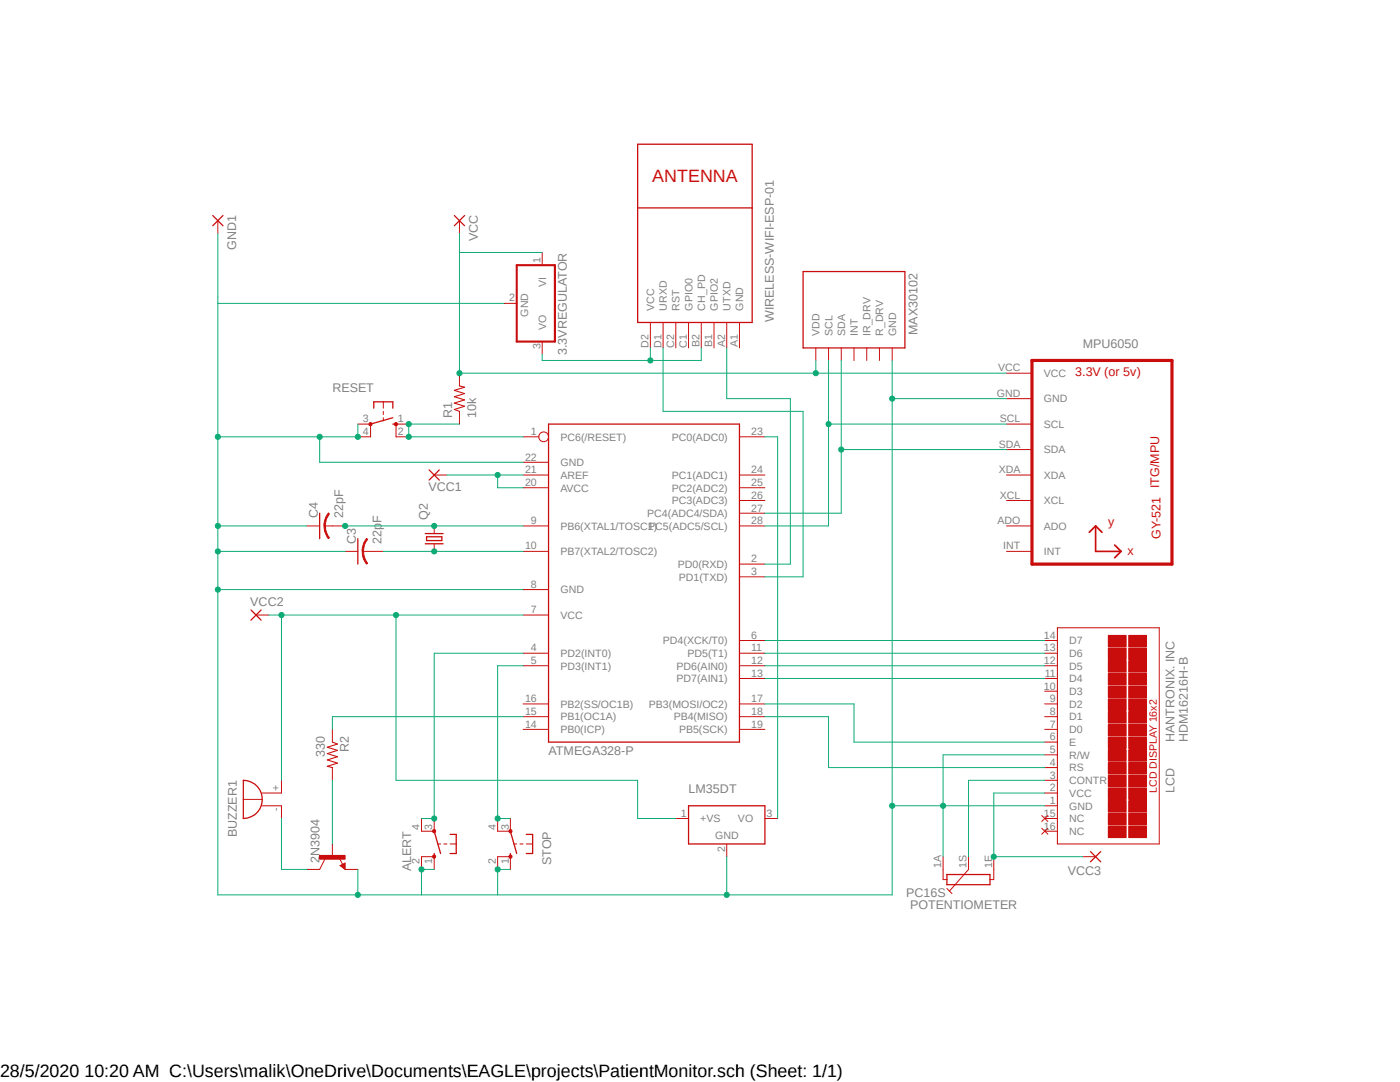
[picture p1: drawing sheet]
<svg xmlns="http://www.w3.org/2000/svg" width="279mm" height="216mm" viewBox="0 0 279 216" stroke-linecap="round" stroke-linejoin="round" font-family="sans-serif">
<path d="M41.5 28.7l196.4 153.5M237.9 28.7l-196.4 153.5" fill="none" stroke="#fff" stroke-width=".2"/>
<path d="M90.7 43l2 2M92.7 43l-2 2" fill="none" stroke="#c90d0c" stroke-width=".25"/>
<path d="M91.7 44v2.6" fill="none" stroke="#c90d0c" stroke-width=".2"/>
<path d="M211 125.3v43.1" fill="none" stroke="#c90d0c" stroke-width=".21"/>
<path d="M225.3 164.8h3.5v2.3h-3.5z" fill-rule="evenodd" fill="#c90d0c"/>
<path d="M225.3 164.8h3.5v2.3h-3.5z" fill="none" stroke="#c90d0c" stroke-width=".2"/>
<path d="M221.2 164.8h3.5v2.3h-3.5z" fill-rule="evenodd" fill="#c90d0c"/>
<path d="M221.2 164.8h3.5v2.3h-3.5z" fill="none" stroke="#c90d0c" stroke-width=".2"/>
<path d="M225.3 162.3h3.5v2.3h-3.5z" fill-rule="evenodd" fill="#c90d0c"/>
<path d="M225.3 162.3h3.5v2.3h-3.5z" fill="none" stroke="#c90d0c" stroke-width=".2"/>
<path d="M221.2 162.3h3.5v2.3h-3.5z" fill-rule="evenodd" fill="#c90d0c"/>
<path d="M221.2 162.3h3.5v2.3h-3.5z" fill="none" stroke="#c90d0c" stroke-width=".2"/>
<path d="M225.3 159.8h3.5v2.3h-3.5z" fill-rule="evenodd" fill="#c90d0c"/>
<path d="M225.3 159.8h3.5v2.3h-3.5z" fill="none" stroke="#c90d0c" stroke-width=".2"/>
<path d="M221.2 159.8h3.5v2.3h-3.5z" fill-rule="evenodd" fill="#c90d0c"/>
<path d="M221.2 159.8h3.5v2.3h-3.5z" fill="none" stroke="#c90d0c" stroke-width=".2"/>
<path d="M225.3 157.2h3.5v2.3h-3.5z" fill-rule="evenodd" fill="#c90d0c"/>
<path d="M225.3 157.2h3.5v2.3h-3.5z" fill="none" stroke="#c90d0c" stroke-width=".2"/>
<path d="M221.2 157.2h3.5v2.3h-3.5z" fill-rule="evenodd" fill="#c90d0c"/>
<path d="M221.2 157.2h3.5v2.3h-3.5z" fill="none" stroke="#c90d0c" stroke-width=".2"/>
<path d="M225.3 154.7h3.5v2.3h-3.5z" fill-rule="evenodd" fill="#c90d0c"/>
<path d="M225.3 154.7h3.5v2.3h-3.5z" fill="none" stroke="#c90d0c" stroke-width=".2"/>
<path d="M221.2 154.7h3.5v2.3h-3.5z" fill-rule="evenodd" fill="#c90d0c"/>
<path d="M221.2 154.7h3.5v2.3h-3.5z" fill="none" stroke="#c90d0c" stroke-width=".2"/>
<path d="M225.3 152.1h3.5v2.3h-3.5z" fill-rule="evenodd" fill="#c90d0c"/>
<path d="M225.3 152.1h3.5v2.3h-3.5z" fill="none" stroke="#c90d0c" stroke-width=".2"/>
<path d="M221.2 152.1h3.5v2.3h-3.5z" fill-rule="evenodd" fill="#c90d0c"/>
<path d="M221.2 152.1h3.5v2.3h-3.5z" fill="none" stroke="#c90d0c" stroke-width=".2"/>
<path d="M225.3 149.6h3.5v2.3h-3.5z" fill-rule="evenodd" fill="#c90d0c"/>
<path d="M225.3 149.6h3.5v2.3h-3.5z" fill="none" stroke="#c90d0c" stroke-width=".2"/>
<path d="M221.2 149.6h3.5v2.3h-3.5z" fill-rule="evenodd" fill="#c90d0c"/>
<path d="M221.2 149.6h3.5v2.3h-3.5z" fill="none" stroke="#c90d0c" stroke-width=".2"/>
<path d="M225.3 147.1h3.5v2.3h-3.5z" fill-rule="evenodd" fill="#c90d0c"/>
<path d="M225.3 147.1h3.5v2.3h-3.5z" fill="none" stroke="#c90d0c" stroke-width=".2"/>
<path d="M221.2 147.1h3.5v2.3h-3.5z" fill-rule="evenodd" fill="#c90d0c"/>
<path d="M221.2 147.1h3.5v2.3h-3.5z" fill="none" stroke="#c90d0c" stroke-width=".2"/>
<path d="M225.3 144.5h3.5v2.3h-3.5z" fill-rule="evenodd" fill="#c90d0c"/>
<path d="M225.3 144.5h3.5v2.3h-3.5z" fill="none" stroke="#c90d0c" stroke-width=".2"/>
<path d="M221.2 144.5h3.5v2.3h-3.5z" fill-rule="evenodd" fill="#c90d0c"/>
<path d="M221.2 144.5h3.5v2.3h-3.5z" fill="none" stroke="#c90d0c" stroke-width=".2"/>
<path d="M225.3 142h3.5v2.3h-3.5z" fill-rule="evenodd" fill="#c90d0c"/>
<path d="M225.3 142h3.5v2.3h-3.5z" fill="none" stroke="#c90d0c" stroke-width=".2"/>
<path d="M221.2 142h3.5v2.3h-3.5z" fill-rule="evenodd" fill="#c90d0c"/>
<path d="M221.2 142h3.5v2.3h-3.5z" fill="none" stroke="#c90d0c" stroke-width=".2"/>
<path d="M225.3 139.4h3.5v2.3h-3.5z" fill-rule="evenodd" fill="#c90d0c"/>
<path d="M225.3 139.4h3.5v2.3h-3.5z" fill="none" stroke="#c90d0c" stroke-width=".2"/>
<path d="M221.2 139.4h3.5v2.3h-3.5z" fill-rule="evenodd" fill="#c90d0c"/>
<path d="M221.2 139.4h3.5v2.3h-3.5z" fill="none" stroke="#c90d0c" stroke-width=".2"/>
<path d="M225.3 136.9h3.5v2.3h-3.5z" fill-rule="evenodd" fill="#c90d0c"/>
<path d="M225.3 136.9h3.5v2.3h-3.5z" fill="none" stroke="#c90d0c" stroke-width=".2"/>
<path d="M221.2 136.9h3.5v2.3h-3.5z" fill-rule="evenodd" fill="#c90d0c"/>
<path d="M221.2 136.9h3.5v2.3h-3.5z" fill="none" stroke="#c90d0c" stroke-width=".2"/>
<path d="M225.3 134.4h3.5v2.3h-3.5z" fill-rule="evenodd" fill="#c90d0c"/>
<path d="M225.3 134.4h3.5v2.3h-3.5z" fill="none" stroke="#c90d0c" stroke-width=".2"/>
<path d="M221.2 134.4h3.5v2.3h-3.5z" fill-rule="evenodd" fill="#c90d0c"/>
<path d="M221.2 134.4h3.5v2.3h-3.5z" fill="none" stroke="#c90d0c" stroke-width=".2"/>
<path d="M225.3 131.8h3.5v2.3h-3.5z" fill-rule="evenodd" fill="#c90d0c"/>
<path d="M225.3 131.8h3.5v2.3h-3.5z" fill="none" stroke="#c90d0c" stroke-width=".2"/>
<path d="M221.2 131.8h3.5v2.3h-3.5z" fill-rule="evenodd" fill="#c90d0c"/>
<path d="M221.2 131.8h3.5v2.3h-3.5z" fill="none" stroke="#c90d0c" stroke-width=".2"/>
<path d="M225.3 129.3h3.5v2.3h-3.5z" fill-rule="evenodd" fill="#c90d0c"/>
<path d="M225.3 129.3h3.5v2.3h-3.5z" fill="none" stroke="#c90d0c" stroke-width=".2"/>
<path d="M221.2 129.3h3.5v2.3h-3.5z" fill-rule="evenodd" fill="#c90d0c"/>
<path d="M221.2 129.3h3.5v2.3h-3.5z" fill="none" stroke="#c90d0c" stroke-width=".2"/>
<path d="M225.3 126.8h3.5v2.3h-3.5z" fill-rule="evenodd" fill="#c90d0c"/>
<path d="M225.3 126.8h3.5v2.3h-3.5z" fill="none" stroke="#c90d0c" stroke-width=".2"/>
<path d="M221.2 126.8h3.5v2.3h-3.5z" fill-rule="evenodd" fill="#c90d0c"/>
<g fill="none" stroke="#c90d0c" stroke-width=".2">
<path d="M72.4 110h1.6M208.5 137.9h2.5M208.5 135.4h2.5M208.5 132.8h2.5M208.5 130.3h2.5M208.5 127.8h2.5M211 125.3h20.4v43.1h-20.4M221.2 126.8h3.5v2.3h-3.5zM208.5 158.2h2.5M208.5 155.7h2.5M208.5 153.2h2.5M208.5 150.6h2.5"/>
<path d="M208.5 148.1h2.5M208.5 145.5h2.5M208.5 143h2.5M208.5 140.5h2.5M188.2 170.9v4.6h.8M189 177.3l1 1M193.3 170.9v2.6l-3.8 4.3M198.3 170.9v4.6h-.7M207.9 162.7l1.2 1.2M207.9 165.3l1.2 1.2M208.5 160.8h2.5M208.5 163.3h2.5"/>
<path d="M208.5 165.9h2.5M209.1 162.7l-1.2 1.2M209.1 165.3l-1.2 1.2"/>
</g>
<path d="M71.4 107.5v5.1M189 174.5h8.6v2h-8.6z" fill="none" stroke="#c90d0c" stroke-width=".25"/>
<path d="M73.2 107.4l.2 .2a3.8 3.8 0 0 0-.9 2.4h-.2a4.2 4.2 0 0 1 .9-2.6z" fill-rule="evenodd" fill="#c90d0c"/>
<path d="M73.2 107.4l.2 .2a3.8 3.8 0 0 0-.9 2.4h-.2a4.2 4.2 0 0 1 .9-2.6z" fill="none" stroke="#c90d0c" stroke-width=".2"/>
<path d="M72.3 110h.3a3.9 3.9 0 0 0 .8 2.4l-.2 .2a3.6 3.6 0 0 1-.9-2.6z" fill-rule="evenodd" fill="#c90d0c"/>
<path d="M64.8 104.9h1.5M68.9 110h2.5M72.3 110h.3a3.9 3.9 0 0 0 .8 2.4l-.2 .2a3.6 3.6 0 0 1-.9-2.6zM74 110h2.5" fill="none" stroke="#c90d0c" stroke-width=".2"/>
<path d="M63.8 102.4v5.1" fill="none" stroke="#c90d0c" stroke-width=".25"/>
<path d="M65.5 102.4l.2 .1a3.8 3.8 0 0 0-.8 2.4h-.3a4.2 4.2 0 0 1 .9-2.5z" fill-rule="evenodd" fill="#c90d0c"/>
<path d="M65.5 102.4l.2 .1a3.8 3.8 0 0 0-.8 2.4h-.3a4.2 4.2 0 0 1 .9-2.5z" fill="none" stroke="#c90d0c" stroke-width=".2"/>
<path d="M64.7 104.9h.2a3.9 3.9 0 0 0 .8 2.4l-.2 .2a4.3 4.3 0 0 1-.8-2.6z" fill-rule="evenodd" fill="#c90d0c"/>
<path d="M74 84.6v2.6M76.5 80.2v1.2M76.5 82.1v.6M76.5 83.4v.6M79 84.6v2.6M61.3 104.9h2.5M64.7 104.9h.2a3.9 3.9 0 0 0 .8 2.4l-.2 .2a4.3 4.3 0 0 1-.8-2.6zM66.3 104.9h2.6M86.7 104.9v1.6M86.7 108.5v1.5" fill="none" stroke="#c90d0c" stroke-width=".2"/>
<path d="M74.6 81.4v-1.2h3.8v1.2M78.4 84.6h.6M78.4 83.4l-4.4 1.2M84.9 106.5h3.5M84.9 108.5h3.5M85.1 107.1h3.1v.8h-3.1z" fill="none" stroke="#c90d0c" stroke-width=".25"/>
<path d="M73.7 84.4l.3-.1 .2 .1v.5h-.5z" fill-rule="evenodd" fill="#c90d0c"/>
<path d="M73.7 84.4l.3-.1 .2 .1v.5h-.5z" fill="none" stroke="#c90d0c" stroke-width=".2"/>
<path d="M78.8 84.4l.2-.1 .2 .1v.5h-.4z" fill-rule="evenodd" fill="#c90d0c"/>
<g fill="none" stroke="#c90d0c" stroke-width=".2">
<path d="M43.5 44v2.6M91.7 74.5v2.5M71.4 84.6h2.6M71.4 87.2h2.6M78.8 84.4l.2-.1 .2 .1v.5h-.4zM79 84.6h2.6M79 87.2h2.6M86.7 94.8h2.5M91.7 82.1v2.5M51.1 122.7h2.5M48.6 159.5h3.8M56.2 155.7v2.5h-4"/>
<path d="M52.2 160.8h4v2.5M64.8 171.4l-1 2.1M67.7 171.2l.7 1.3M67.9 172.7l1-.5v1.3z"/>
</g>
<path d="M91.7 77l1 .3-2 .6 2 .6-2 .7 2 .6-2 .6 2 .7-2 .6 1 .4" fill="none" stroke="#c90d0c" stroke-width=".21"/>
<path d="M42.5 43l2 2M44.5 43l-2 2M85.6 93.8l2.1 2M87.7 93.8l-2.1 2M50.1 121.7l2 2M52.1 121.7l-2 2M48.6 155.7a3.8 3.8 0 0 1 3.7 3.8 3.8 3.8 0 0 1-3.7 3.8zM68.7 172.5v.7l-.6-.5 .5-.2v.3l-.2-.1" fill="none" stroke="#c90d0c" stroke-width=".25"/>
<path d="M63.8 170.7h5.1v.7h-5.1z" fill-rule="evenodd" fill="#c90d0c"/>
<path d="M66.3 145.5v2.6M66.3 153.2v2.5M61.3 173.5h2.5M63.8 170.7h5.1v.7h-5.1zM66.3 168.4v2.5M68.9 173.5h2.5M84.1 170.9h2.6M84.1 165.9h2.6M87.3 168.4h.6M88.6 168.4h.6M89.8 168.4h1.3" fill="none" stroke="#c90d0c" stroke-width=".2"/>
<path d="M66.3 148.1l1.1 .4-2.1 .6 2.1 .6-2.1 .7 2.1 .6-2.1 .6 2.1 .7-2.1 .6 1 .3" fill="none" stroke="#c90d0c" stroke-width=".21"/>
<path d="M86.7 170.3v.6M86.7 165.9l1.2 4.4M89.8 166.5h1.3v3.8h-1.3" fill="none" stroke="#c90d0c" stroke-width=".25"/>
<path d="M86.4 165.6h.5v.5l-.2 .1-.3-.1z" fill-rule="evenodd" fill="#c90d0c"/>
<path d="M86.4 165.6h.5v.5l-.2 .1-.3-.1z" fill="none" stroke="#c90d0c" stroke-width=".2"/>
<path d="M86.4 170.7h.5v.5l-.2 .1-.3-.1z" fill-rule="evenodd" fill="#c90d0c"/>
<g fill="none" stroke="#c90d0c" stroke-width=".2">
<path d="M108.2 50.4v2.5M100.6 60.5h2.5M108.2 68.2v2.5M129.8 64.3v5.1M132.3 64.3v5.1M134.9 64.3v5.1M137.4 64.3v5.1M140 64.3v5.1M142.5 64.3v5.1M145 64.3v5.1M147.6 64.3v5.1M162.8 69.4v2.5"/>
<path d="M165.4 69.4v2.5M167.9 69.4v2.5M170.4 69.4v2.5M173 69.4v2.5M175.5 69.4v2.5M178.1 69.4v2.5M200.9 74.5h5.1M200.9 79.5h5.1M104.4 94.8h5.1M104.4 92.2h5.1M104.4 97.3h5.1M104.4 87.2h3.1"/>
<path d="M147.6 94.8h5.1M147.6 99.9h5.1M147.6 97.3h5.1M147.6 87.2h5.1M200.9 84.6h5.1M200.9 89.7h5.1M200.9 94.8h5.1M200.9 99.9h5.1M104.4 104.9h5.1M104.4 110h5.1M104.4 117.6h5.1M147.6 104.9h5.1"/>
<path d="M147.6 115.1h5.1M147.6 112.6h5.1M147.6 102.4h5.1M200.9 104.9h5.1M200.9 110h5.1M104.4 122.7h5.1M104.4 132.8h5.1M104.4 130.3h5.1M147.6 135.4h5.1M147.6 132.8h5.1M147.6 130.3h5.1M147.6 127.8h5.1"/>
<path d="M104.4 145.5h5.1M104.4 143h5.1M104.4 140.5h5.1M147.6 145.5h5.1M147.6 143h5.1M147.6 140.5h5.1M84.1 163.3v2.6M84.1 170.9v2.6M86.4 170.7h.5v.5l-.2 .1-.3-.1zM86.7 163.3v2.6M86.7 170.9v2.6M99.3 170.9h2.6"/>
<path d="M99.3 165.9h2.6M102.5 168.4h.6M103.8 168.4h.6M105 168.4h1.3M134.9 163.3h2.5M145 168.4v2.5M152.7 163.3h2.5"/>
<circle cx="108.5" cy="87.2" r=".98"/>
</g>
<path d="M127.3 28.8h22.8v35.5h-22.8zM127.3 41.5h22.8M160.3 54.2h20.3v15.2h-20.3zM109.5 84.6h38.1v63.5h-38.1zM101.9 170.3v.6M101.9 165.9l1.2 4.4M105 166.5h1.3v3.8h-1.3M137.4 160.8h15.3v7.6h-15.3z" fill="none" stroke="#c90d0c" stroke-width=".25"/>
<path d="M103.1 52.9h7.6v15.3h-7.6z" fill="none" stroke="#c90d0c" stroke-width=".42"/>
<path d="M206 71.9h27.9v40.7h-27.9z" fill="none" stroke="#c90d0c" stroke-width=".63"/>
<path d="M218.7 104.9v5.1h5M218.7 104.9l1.2 1.3M218.7 104.9l-1.3 1.3M222.5 108.8l1.2 1.2M223.7 110l-1.2 1.3" fill="none" stroke="#c90d0c" stroke-width=".34"/>
<path d="M101.6 165.6h.5v.5l-.2 .1-.3-.1z" fill-rule="evenodd" fill="#c90d0c"/>
<path d="M101.6 165.6h.5v.5l-.2 .1-.3-.1z" fill="none" stroke="#c90d0c" stroke-width=".2"/>
<path d="M101.6 170.7h.5v.5l-.2 .1-.3-.1z" fill-rule="evenodd" fill="#c90d0c"/>
<path d="M99.3 163.3v2.6M99.3 170.9v2.6M101.6 170.7h.5v.5l-.2 .1-.3-.1zM101.9 163.3v2.6M101.9 170.9v2.6M216.1 170.9h2.6" fill="none" stroke="#c90d0c" stroke-width=".2"/>
<path d="M217.6 169.9l2.1 2.1M219.7 169.9l-2.1 2.1" fill="none" stroke="#c90d0c" stroke-width=".25"/>
<path d="M68.9 104.9h35.5M208.5 155.7h-15.2v15.2" fill="none" stroke="#0dab76" stroke-width=".2"/>
<circle cx="86.7" cy="104.9" r=".51" fill="#0dab76"/>
<circle cx="86.7" cy="104.9" r=".51" fill="none" stroke="#0dab76" stroke-width=".2"/>
<circle cx="68.9" cy="104.9" r=".51" fill="#0dab76"/>
<g fill="none" stroke="#0dab76" stroke-width=".2">
<path d="M76.5 110h27.9"/>
<circle cx="68.9" cy="104.9" r=".51"/>
</g>
<circle cx="86.7" cy="110" r=".51" fill="#0dab76"/>
<g fill="none" stroke="#0dab76" stroke-width=".2">
<path d="M61.3 104.9h-17.8v12.7"/>
<circle cx="86.7" cy="110" r=".51"/>
</g>
<circle cx="43.5" cy="104.9" r=".51" fill="#0dab76"/>
<g fill="none" stroke="#0dab76" stroke-width=".2">
<path d="M43.5 110h25.4"/>
<circle cx="43.5" cy="104.9" r=".51"/>
</g>
<circle cx="43.5" cy="110" r=".51" fill="#0dab76"/>
<g fill="none" stroke="#0dab76" stroke-width=".2">
<path d="M43.5 46.6v12.7M43.5 60.5v44.4M71.4 84.6v2.6h-7.6"/>
<circle cx="43.5" cy="110" r=".51"/>
</g>
<circle cx="71.4" cy="87.2" r=".51" fill="#0dab76"/>
<circle cx="71.4" cy="87.2" r=".51" fill="none" stroke="#0dab76" stroke-width=".2"/>
<circle cx="43.5" cy="87.2" r=".51" fill="#0dab76"/>
<g fill="none" stroke="#0dab76" stroke-width=".2">
<path d="M43.5 87.2h20.3v5h40.6M43.5 117.6h60.9"/>
<circle cx="43.5" cy="87.2" r=".51"/>
</g>
<circle cx="63.8" cy="87.2" r=".51" fill="#0dab76"/>
<g fill="none" stroke="#0dab76" stroke-width=".2">
<path d="M71.4 173.5v5.1h12.7v-5.1h2.6"/>
<circle cx="63.8" cy="87.2" r=".51"/>
</g>
<circle cx="84.1" cy="173.5" r=".51" fill="#0dab76"/>
<g fill="none" stroke="#0dab76" stroke-width=".2">
<path d="M43.5 117.6v61h27.9M84.1 178.6h15.2"/>
<circle cx="84.1" cy="173.5" r=".51"/>
</g>
<circle cx="43.5" cy="117.6" r=".51" fill="#0dab76"/>
<circle cx="43.5" cy="117.6" r=".51" fill="none" stroke="#0dab76" stroke-width=".2"/>
<circle cx="71.4" cy="178.6" r=".51" fill="#0dab76"/>
<g fill="none" stroke="#0dab76" stroke-width=".2">
<path d="M101.9 173.5h-2.6v5.1"/>
<circle cx="71.4" cy="178.6" r=".51"/>
</g>
<circle cx="99.3" cy="173.5" r=".51" fill="#0dab76"/>
<g fill="none" stroke="#0dab76" stroke-width=".2">
<path d="M99.3 178.6h78.8M145 170.9v7.7"/>
<circle cx="99.3" cy="173.5" r=".51"/>
</g>
<circle cx="145" cy="178.6" r=".51" fill="#0dab76"/>
<g fill="none" stroke="#0dab76" stroke-width=".2">
<path d="M178.1 71.9v106.7M178.1 79.5h22.8"/>
<circle cx="145" cy="178.6" r=".51"/>
</g>
<circle cx="178" cy="79.5" r=".51" fill="#0dab76"/>
<g fill="none" stroke="#0dab76" stroke-width=".2">
<path d="M188.2 160.8h20.3"/>
<circle cx="178" cy="79.5" r=".51"/>
</g>
<circle cx="188.2" cy="160.8" r=".51" fill="#0dab76"/>
<g fill="none" stroke="#0dab76" stroke-width=".2">
<path d="M208.5 150.6h-20.3v20.3M178.1 160.8h10.1"/>
<circle cx="188.2" cy="160.8" r=".51"/>
</g>
<circle cx="178" cy="160.8" r=".51" fill="#0dab76"/>
<g fill="none" stroke="#0dab76" stroke-width=".2">
<path d="M43.5 59.3v1.2h57.1M91.7 84.6h-10.1v2.6"/>
<circle cx="178" cy="160.8" r=".51"/>
</g>
<circle cx="81.6" cy="84.6" r=".51" fill="#0dab76"/>
<g fill="none" stroke="#0dab76" stroke-width=".2">
<path d="M81.6 87.2h22.8"/>
<circle cx="81.6" cy="84.6" r=".51"/>
</g>
<circle cx="81.6" cy="87.2" r=".51" fill="#0dab76"/>
<g fill="none" stroke="#0dab76" stroke-width=".2">
<path d="M208.5 158.2h-10.2v12.7h17.8"/>
<circle cx="81.6" cy="87.2" r=".51"/>
</g>
<circle cx="198.3" cy="170.9" r=".51" fill="#0dab76"/>
<g fill="none" stroke="#0dab76" stroke-width=".2">
<path d="M89.2 94.8h15.2M99.3 94.8v2.5h5.1"/>
<circle cx="198.3" cy="170.9" r=".51"/>
</g>
<circle cx="99.3" cy="94.8" r=".51" fill="#0dab76"/>
<g fill="none" stroke="#0dab76" stroke-width=".2">
<path d="M53.6 122.7h50.8M56.2 122.7v33"/>
<circle cx="99.3" cy="94.8" r=".51"/>
</g>
<circle cx="56.2" cy="122.7" r=".51" fill="#0dab76"/>
<g fill="none" stroke="#0dab76" stroke-width=".2">
<path d="M79 122.7v33h48.3v7.6h7.6"/>
<circle cx="56.2" cy="122.7" r=".51"/>
</g>
<circle cx="79" cy="122.7" r=".51" fill="#0dab76"/>
<g fill="none" stroke="#0dab76" stroke-width=".2">
<path d="M91.7 46.6v3.8M91.7 51.6v22.9h71.1"/>
<circle cx="79" cy="122.7" r=".51"/>
</g>
<circle cx="91.7" cy="74.5" r=".51" fill="#0dab76"/>
<g fill="none" stroke="#0dab76" stroke-width=".2">
<path d="M162.8 71.9v2.6h38.1"/>
<circle cx="91.7" cy="74.5" r=".51"/>
</g>
<circle cx="162.8" cy="74.5" r=".51" fill="#0dab76"/>
<g fill="none" stroke="#0dab76" stroke-width=".2">
<path d="M108.2 50.4h-16.5v1.2M104.4 132.8h-5.1v30.5h2.6M66.3 155.7v12.7M104.4 143h-38.1v2.5M56.2 163.3v10.2h5.1"/>
<circle cx="162.8" cy="74.5" r=".51"/>
</g>
<circle cx="99.3" cy="163.3" r=".51" fill="#0dab76"/>
<g fill="none" stroke="#0dab76" stroke-width=".2">
<path d="M104.4 130.3h-17.7v33h-2.6"/>
<circle cx="99.3" cy="163.3" r=".51"/>
</g>
<circle cx="86.7" cy="163.3" r=".51" fill="#0dab76"/>
<g fill="none" stroke="#0dab76" stroke-width=".2">
<path d="M132.3 69.4v12.7h28v33h-7.6M145 69.4v10.1h12.7v33.1h-5M165.4 71.9v33h-12.7M152.7 87.2h2.5v76.1M165.4 84.6h35.5M152.7 127.8h55.8M152.7 130.3h55.8M152.7 132.8h55.8M152.7 135.4h55.8M152.7 140.5h17.7v7.6h38.1M152.7 143h12.7v10.2h43.1"/>
<circle cx="86.7" cy="163.3" r=".51"/>
</g>
<circle cx="165.3" cy="84.6" r=".51" fill="#0dab76"/>
<g fill="none" stroke="#0dab76" stroke-width=".2">
<path d="M167.9 71.9v30.5h-15.2M167.9 89.7h33"/>
<circle cx="165.3" cy="84.6" r=".51"/>
</g>
<circle cx="167.9" cy="89.7" r=".51" fill="#0dab76"/>
<g fill="none" stroke="#0dab76" stroke-width=".2">
<path d="M129.8 69.4v2.5M140 69.4v2.5h-31.8v-1.2"/>
<circle cx="167.9" cy="89.7" r=".51"/>
</g>
<circle cx="129.8" cy="71.9" r=".51" fill="#0dab76"/>
<circle cx="129.8" cy="71.9" r=".51" fill="none" stroke="#0dab76" stroke-width=".2"/>
<text font-size="3.6" fill="#c90d0c" x="130.2" y="36.4">ANTENNA</text>
<text font-size="3.6" x="0" y="214.9">28/5/2020 10:20 AM C:\Users\malik\OneDrive\Documents\EAGLE\projects\PatientMonitor.sch (Sheet: 1/1)</text>
<g font-size="2.5" fill="#808080">
<text x="47.1" y="49.9" transform="rotate(-90 47.1 49.9)">GND1</text>
<text x="95.3" y="48.2" transform="rotate(-90 95.3 48.2)">VCC</text>
<text x="154.4" y="64.3" transform="rotate(-90 154.4 64.3)">WIRELESS-WIFI-ESP-01</text>
<text x="113.2" y="70.9" transform="rotate(-90 113.2 70.9)">3.3VREGULATOR</text>
<text x="183.1" y="66.9" transform="rotate(-90 183.1 66.9)">MAX30102</text>
<text x="216.1" y="69.4">MPU6050</text>
<text x="66.3" y="78.3">RESET</text>
<text x="90.2" y="83.4" transform="rotate(-90 90.2 83.4)">R1</text>
<text x="95" y="83.4" transform="rotate(-90 95 83.4)">10k</text>
<text x="85.5" y="98">VCC1</text>
<text x="63.4" y="103.4" transform="rotate(-90 63.4 103.4)">C4</text>
<text x="68.5" y="103.4" transform="rotate(-90 68.5 103.4)">22pF</text>
<text x="85.4" y="103.7" transform="rotate(-90 85.4 103.7)">Q2</text>
<text x="71" y="108.5" transform="rotate(-90 71 108.5)">C3</text>
<text x="76.1" y="108.5" transform="rotate(-90 76.1 108.5)">22pF</text>
<text x="50" y="120.9">VCC2</text>
<text x="234.4" y="148.1" transform="rotate(-90 234.4 148.1)">HANTRONIX. INC</text>
<text x="237.1" y="148.1" transform="rotate(-90 237.1 148.1)">HDM16216H-B</text>
<text x="64.8" y="151" transform="rotate(-90 64.8 151)">330</text>
<text x="69.6" y="150" transform="rotate(-90 69.6 150)">R2</text>
<text x="109.5" y="150.6">ATMEGA328-P</text>
<text x="137.4" y="158.2">LM35DT</text>
<text x="234.4" y="158.2" transform="rotate(-90 234.4 158.2)">LCD</text>
<text x="47.3" y="167.1" transform="rotate(-90 47.3 167.1)">BUZZER1</text>
<text x="63.8" y="172.1" transform="rotate(-90 63.8 172.1)">2N3904</text>
<text x="82.1" y="173.9" transform="rotate(-90 82.1 173.9)">ALERT</text>
<text x="110" y="172.6" transform="rotate(-90 110 172.6)">STOP</text>
<text x="180.8" y="179.1">PC16S</text>
<text x="213.1" y="174.6">VCC3</text>
<text x="181.6" y="181.4">POTENTIOMETER</text>
</g>
<g font-size="2.5" fill="#c90d0c">
<text x="214.6" y="75">3.3V (or 5v)</text>
<text x="231.4" y="97.3" transform="rotate(-90 231.4 97.3)">ITG/MPU</text>
<text x="221.2" y="104.9">y</text>
<text x="231.6" y="107.5" transform="rotate(-90 231.6 107.5)">GY-521</text>
<text x="225" y="110.8">x</text>
</g>
<g font-size="2.1" fill="#808080">
<text x="107.9" y="52.5" transform="rotate(-90 107.9 52.5)">1</text>
<text x="109" y="57.2" transform="rotate(-90 109 57.2)">VI</text>
<text x="101.6" y="60.2">2</text>
<text x="105.4" y="63.2" transform="rotate(-90 105.4 63.2)">GND</text>
<text x="109" y="65.8" transform="rotate(-90 109 65.8)">VO</text>
<text x="130.6" y="62" transform="rotate(-90 130.6 62)">VCC</text>
<text x="133.1" y="62" transform="rotate(-90 133.1 62)">URXD</text>
<text x="135.6" y="62" transform="rotate(-90 135.6 62)">RST</text>
<text x="138.2" y="62" transform="rotate(-90 138.2 62)">GPIO0</text>
<text x="140.7" y="62" transform="rotate(-90 140.7 62)">CH_PD</text>
<text x="143.3" y="62" transform="rotate(-90 143.3 62)">GPIO2</text>
<text x="145.8" y="62" transform="rotate(-90 145.8 62)">UTXD</text>
<text x="148.3" y="62" transform="rotate(-90 148.3 62)">GND</text>
<text x="107.9" y="69.7" transform="rotate(-90 107.9 69.7)">3</text>
<text x="129.5" y="69.4" transform="rotate(-90 129.5 69.4)">D2</text>
<text x="132" y="69.4" transform="rotate(-90 132 69.4)">D1</text>
<text x="134.5" y="69.4" transform="rotate(-90 134.5 69.4)">C2</text>
<text x="137.1" y="69.4" transform="rotate(-90 137.1 69.4)">C1</text>
<text x="139.6" y="69.3" transform="rotate(-90 139.6 69.3)">B2</text>
<text x="142.2" y="69.3" transform="rotate(-90 142.2 69.3)">B1</text>
<text x="144.7" y="69.3" transform="rotate(-90 144.7 69.3)">A2</text>
<text x="147.2" y="69.3" transform="rotate(-90 147.2 69.3)">A1</text>
<text x="163.6" y="67.1" transform="rotate(-90 163.6 67.1)">VDD</text>
<text x="166.1" y="67.1" transform="rotate(-90 166.1 67.1)">SCL</text>
<text x="168.7" y="67.1" transform="rotate(-90 168.7 67.1)">SDA</text>
<text x="171.2" y="67.1" transform="rotate(-90 171.2 67.1)">INT</text>
<text x="173.7" y="67.1" transform="rotate(-90 173.7 67.1)">IR_DRV</text>
<text x="176.3" y="67.1" transform="rotate(-90 176.3 67.1)">R_DRV</text>
<text x="178.8" y="67.1" transform="rotate(-90 178.8 67.1)">GND</text>
<text x="199.2" y="74.1">VCC</text>
<text x="208.3" y="75.2">VCC</text>
<text x="198.9" y="79.2">GND</text>
<text x="208.3" y="80.3">GND</text>
<text x="72.4" y="84.3">3</text>
<text x="72.4" y="86.8">4</text>
<text x="79.4" y="84.3">1</text>
<text x="79.4" y="86.8">2</text>
<text x="106" y="86.8">1</text>
<text x="111.8" y="87.9">PC6(/RESET)</text>
<text x="134.1" y="87.9">PC0(ADC0)</text>
<text x="149.9" y="86.8">23</text>
<text x="199.3" y="89.4">SDA</text>
<text x="199.5" y="84.3">SCL</text>
<text x="208.3" y="85.4">SCL</text>
<text x="104.8" y="91.9">22</text>
<text x="104.8" y="94.4">21</text>
<text x="111.8" y="93">GND</text>
<text x="111.8" y="95.5">AREF</text>
<text x="134.1" y="95.5">PC1(ADC1)</text>
<text x="149.9" y="94.4">24</text>
<text x="199.3" y="94.4">XDA</text>
<text x="208.3" y="90.5">SDA</text>
<text x="208.3" y="95.5">XDA</text>
<text x="104.8" y="97">20</text>
<text x="111.8" y="98.1">AVCC</text>
<text x="134.1" y="100.6">PC3(ADC3)</text>
<text x="134.1" y="98.1">PC2(ADC2)</text>
<text x="149.9" y="99.5">26</text>
<text x="149.9" y="97">25</text>
<text x="199.5" y="99.5">XCL</text>
<text x="208.3" y="100.6">XCL</text>
<text x="106" y="104.6">9</text>
<text x="111.8" y="105.7">PB6(XTAL1/TOSC1)</text>
<text x="129.2" y="103.2">PC4(ADC4/SDA)</text>
<text x="129.4" y="105.7">PC5(ADC5/SCL)</text>
<text x="149.9" y="104.6">28</text>
<text x="149.9" y="102.1">27</text>
<text x="199.1" y="104.6">ADO</text>
<text x="208.3" y="105.7">ADO</text>
<text x="104.8" y="109.6">10</text>
<text x="111.8" y="110.8">PB7(XTAL2/TOSC2)</text>
<text x="135.3" y="113.3">PD0(RXD)</text>
<text x="149.9" y="112.2">2</text>
<text x="200.2" y="109.6">INT</text>
<text x="208.3" y="110.8">INT</text>
<text x="106" y="117.3">8</text>
<text x="111.8" y="118.4">GND</text>
<text x="135.5" y="115.9">PD1(TXD)</text>
<text x="149.9" y="114.7">3</text>
<text x="106" y="122.3">7</text>
<text x="111.8" y="123.5">VCC</text>
<text x="106" y="130">4</text>
<text x="111.8" y="131.1">PD2(INT0)</text>
<text x="132.3" y="128.6">PD4(XCK/T0)</text>
<text x="137.2" y="131.1">PD5(T1)</text>
<text x="149.9" y="130">11</text>
<text x="149.9" y="127.4">6</text>
<text x="208.3" y="130">13</text>
<text x="208.3" y="127.4">14</text>
<text x="213.4" y="131.1">D6</text>
<text x="213.4" y="128.6">D7</text>
<text x="106" y="132.5">5</text>
<text x="111.8" y="133.6">PD3(INT1)</text>
<text x="135" y="136.1">PD7(AIN1)</text>
<text x="135" y="133.6">PD6(AIN0)</text>
<text x="149.9" y="135">13</text>
<text x="149.9" y="132.5">12</text>
<text x="208.3" y="137.6">10</text>
<text x="208.3" y="132.5">12</text>
<text x="208.5" y="135">11</text>
<text x="213.4" y="136.1">D4</text>
<text x="213.4" y="133.6">D5</text>
<text x="104.8" y="140.1">16</text>
<text x="104.8" y="142.7">15</text>
<text x="111.8" y="141.2">PB2(SS/OC1B)</text>
<text x="111.8" y="143.8">PB1(OC1A)</text>
<text x="129.5" y="141.2">PB3(MOSI/OC2)</text>
<text x="134.5" y="143.8">PB4(MISO)</text>
<text x="149.9" y="142.7">18</text>
<text x="149.9" y="140.1">17</text>
<text x="209.5" y="142.7">8</text>
<text x="209.5" y="140.1">9</text>
<text x="213.4" y="143.8">D1</text>
<text x="213.4" y="141.2">D2</text>
<text x="213.4" y="138.7">D3</text>
<text x="104.8" y="145.2">14</text>
<text x="111.8" y="146.3">PB0(ICP)</text>
<text x="135.5" y="146.3">PB5(SCK)</text>
<text x="149.9" y="145.2">19</text>
<text x="209.5" y="147.7">6</text>
<text x="209.5" y="145.2">7</text>
<text x="213.4" y="148.8">E</text>
<text x="213.4" y="146.3">D0</text>
<text x="209.5" y="155.4">3</text>
<text x="209.5" y="152.8">4</text>
<text x="209.5" y="150.3">5</text>
<text x="213.4" y="153.9">RS</text>
<text x="213.4" y="151.4">R/W</text>
<text x="55.8" y="161.8" transform="rotate(-90 55.8 161.8)">-</text>
<text x="55.8" y="157.9" transform="rotate(-90 55.8 157.9)">+</text>
<text x="209.5" y="160.4">1</text>
<text x="209.5" y="157.9">2</text>
<text x="213.4" y="161.5">GND</text>
<text x="213.4" y="159">VCC</text>
<text x="213.4" y="156.5">CONTR</text>
<text x="83.7" y="165.5" transform="rotate(-90 83.7 165.5)">4</text>
<text x="86.3" y="165.5" transform="rotate(-90 86.3 165.5)">3</text>
<text x="99" y="165.5" transform="rotate(-90 99 165.5)">4</text>
<text x="101.5" y="165.5" transform="rotate(-90 101.5 165.5)">3</text>
<text x="135.9" y="163">1</text>
<text x="139.7" y="164.1">+VS</text>
<text x="142.7" y="167.4">GND</text>
<text x="147.3" y="164.1">VO</text>
<text x="153" y="163">3</text>
<text x="208.3" y="163">15</text>
<text x="208.3" y="165.5">16</text>
<text x="213.4" y="164.1">NC</text>
<text x="213.4" y="166.6">NC</text>
<text x="83.7" y="172.5" transform="rotate(-90 83.7 172.5)">2</text>
<text x="86.3" y="172.5" transform="rotate(-90 86.3 172.5)">1</text>
<text x="99" y="172.5" transform="rotate(-90 99 172.5)">2</text>
<text x="101.5" y="172.5" transform="rotate(-90 101.5 172.5)">1</text>
<text x="144.7" y="169.9" transform="rotate(-90 144.7 169.9)">2</text>
<text x="187.8" y="173.1" transform="rotate(-90 187.8 173.1)">1A</text>
<text x="192.9" y="173.1" transform="rotate(-90 192.9 173.1)">1S</text>
<text x="198" y="173.1" transform="rotate(-90 198 173.1)">1E</text>
</g>
<text font-size="2.1" fill="#c90d0c" x="230.8" y="158.2" transform="rotate(-90 230.8 158.2)">LCD DISPLAY 16x2</text>
</svg>
